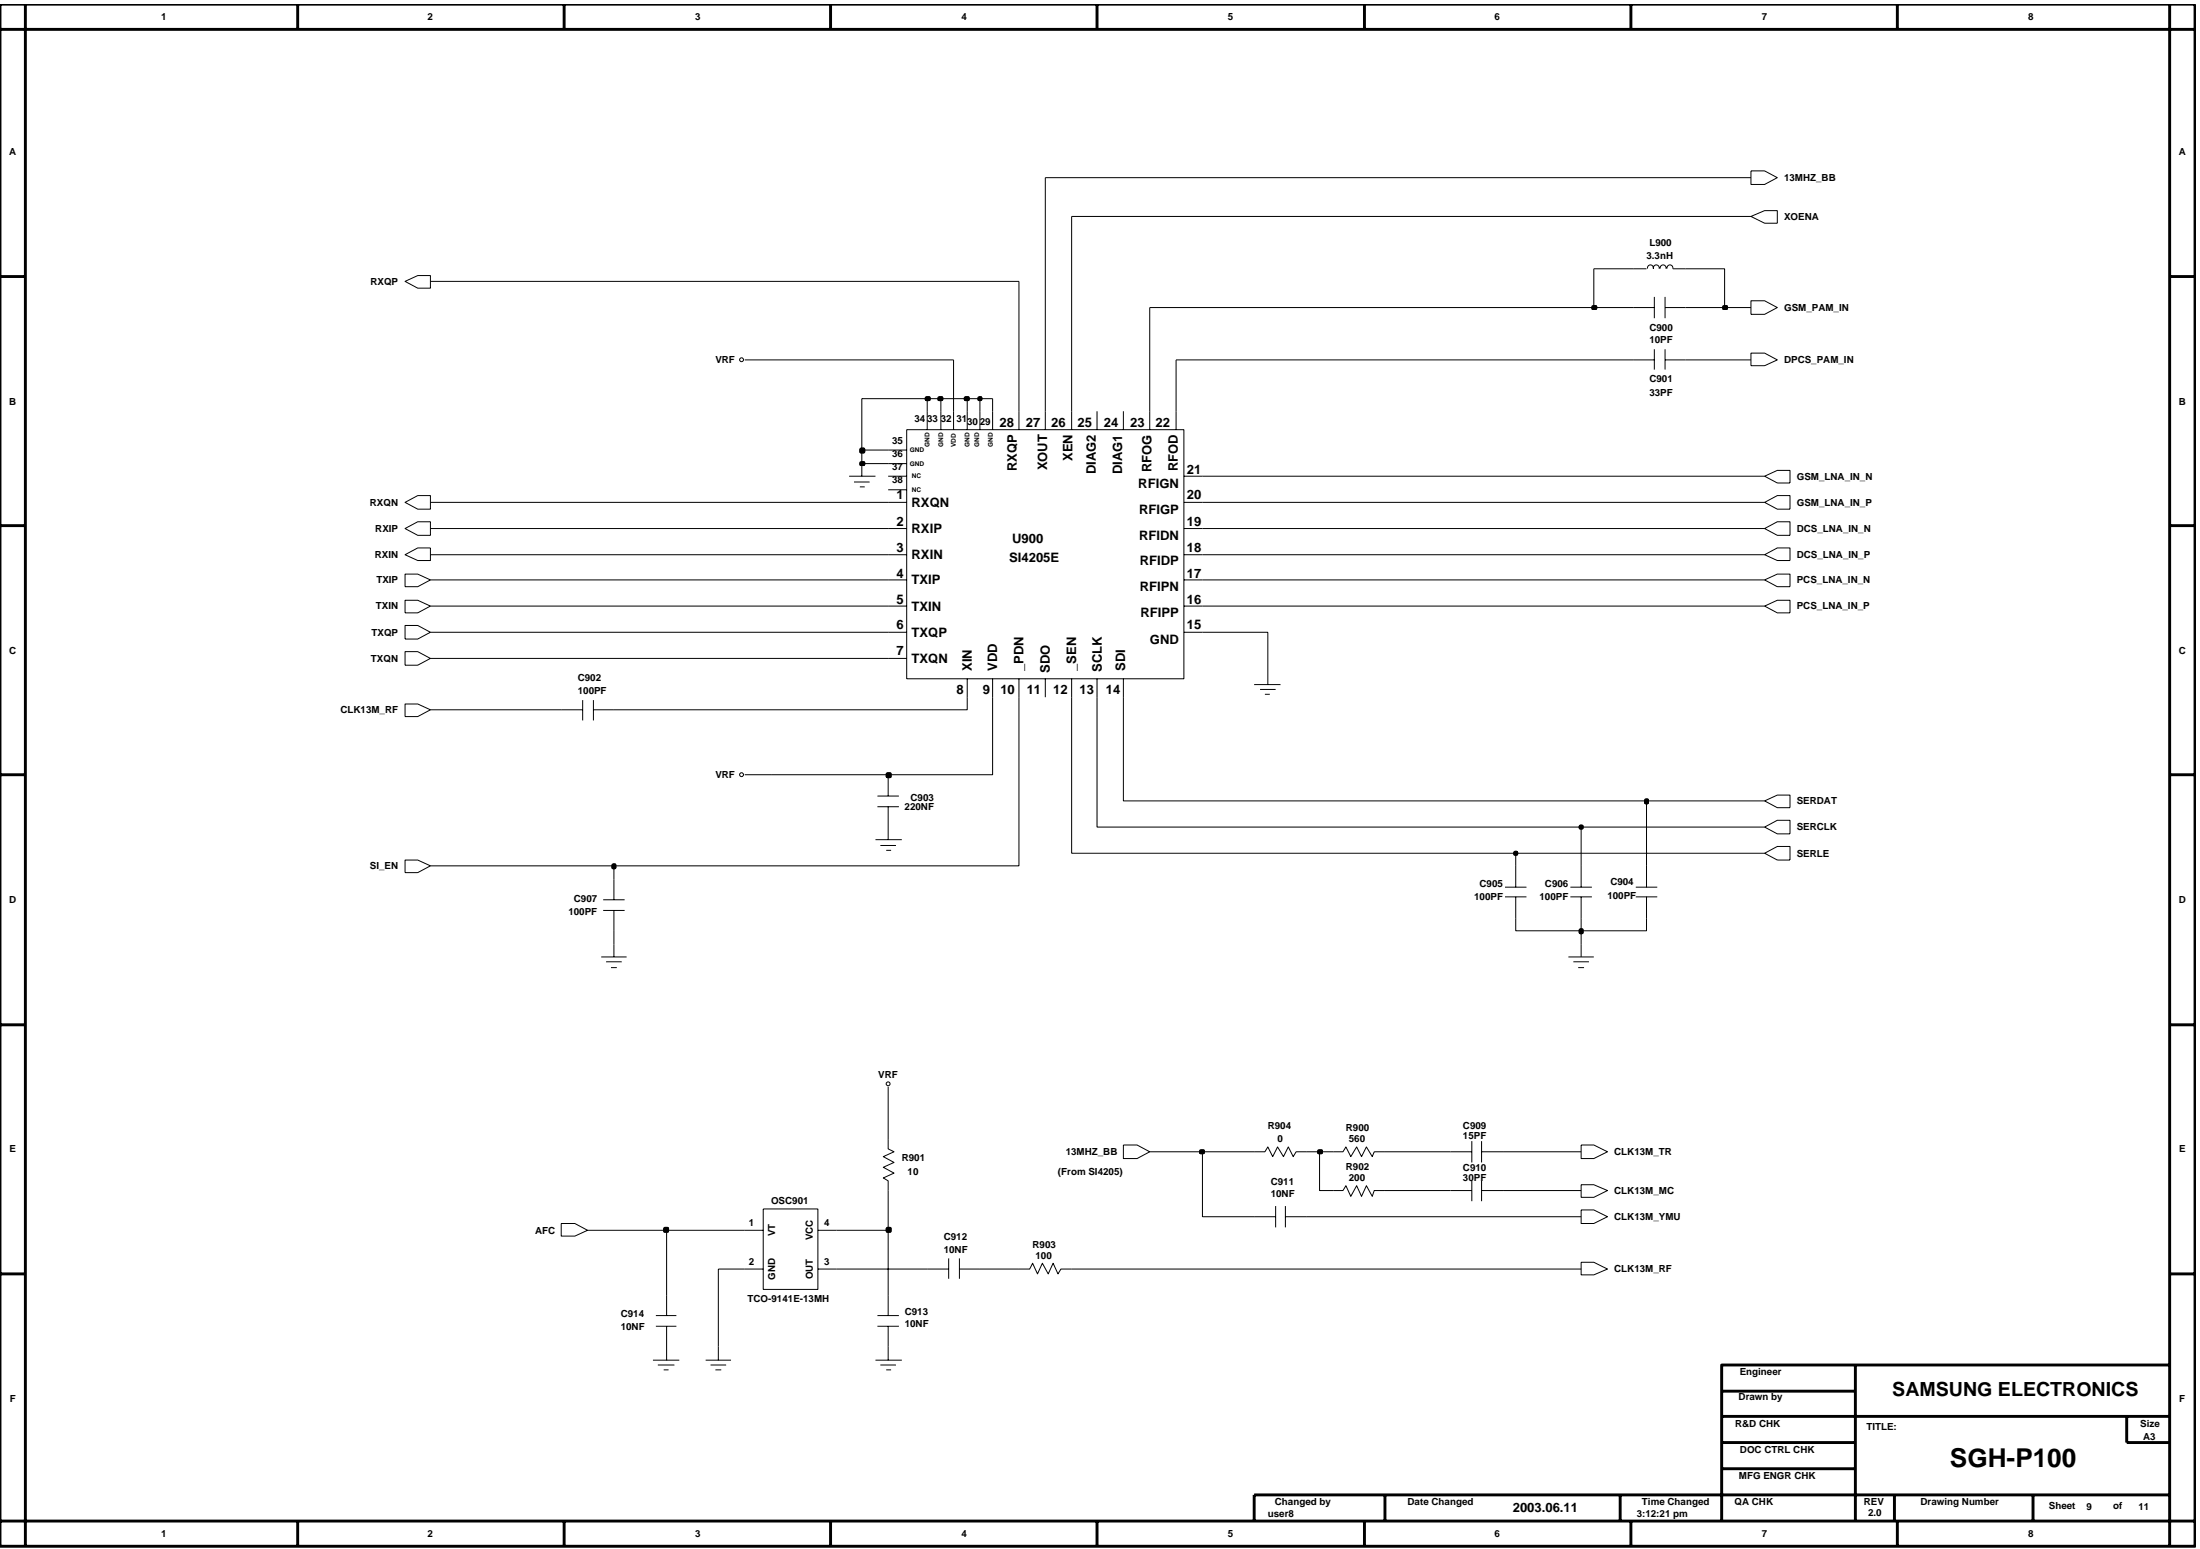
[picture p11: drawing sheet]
<svg xmlns="http://www.w3.org/2000/svg" width="192mm" height="135mm" viewBox="0 0 192 135" stroke-linecap="round" stroke-linejoin="round" font-family="sans-serif">
<g fill="none" stroke="#000" stroke-width=".09">
<path d="M152.7 18.9l1.2-.5h1.1v1.1h-1.1zM152.7 14.9h1.2l1.1 .6-1.1 .6h-1.2zM35.3 24.5l1.1-.5h1.1v1.1h-1.1zM65 31.4h2.3M77.5 39.3h1.6M79.1 37.5h24.2v21.7h-24.2zM80.9 35.9v1.6M82.1 35.9v1.6M83.2 35.9v1.6M84.4 35.9v1.6M85.5 35.9v1.6M86.6 35.9v1.6"/>
<path d="M88.9 35.9v1.6M91.2 35.9v1.6M93.5 35.9v1.6M95.7 35.9v1.6M98 35.9v1.6M100.3 35.9v1.6M102.6 35.9v1.6M142.5 26.8h1.8M142.5 31.4h1.8M142.5 23.4h1.1M143.7 23.4l.1-.2 .2-.1 .2 .1v.2M144.3 25.9v1.9"/>
<path d="M144.3 30.5v1.7M144.7 23.4v-.2l-.2-.1-.2 .1-.1 .2M144.8 23.4l.1-.2 .2-.1 .2 .1v.2M145.2 26.8h1.8M145.2 25.9v1.9M145.2 30.5v1.7M145.2 31.4h1.8M145.4 23.4l.1-.2 .2-.1 .2 .1v.2M145.9 23.4h1.1M152.7 30.8h1.2l1.1 .6-1.1 .5h-1.2zM152.7 26.2h1.2l1.1 .6-1.1 .6h-1.2zM35.3 46.1l1.1-.6h1.1v1.2h-1.1z"/>
<path d="M35.3 52.4h1.1l1.1 .5-1.1 .6h-1.1zM35.3 50.1h1.1l1.1 .5-1.1 .6h-1.1zM35.3 43.8l1.1-.6h1.1v1.2h-1.1zM35.3 48.4l1.1-.6h1.1v1.1h-1.1zM35.3 56.8h1.1l1.1 .6-1.1 .6h-1.1zM35.3 54.6h1.1l1.1 .5-1.1 .6h-1.1zM74.1 41.5h2.3M74.5 42h1.4M75 42.5h.4M75.2 40.4v1.1M77.5 41.5h1.6M77.5 57.4h1.6"/>
<path d="M77.5 55.1h1.6M77.5 52.9h1.6M77.5 50.6h1.6M77.5 48.4h1.6M77.5 46.1h1.6M77.5 43.8h1.6M77.5 42.7h1.6M77.5 40.4h1.6M84.4 59.2v1.6M86.6 59.2v1.6M88.9 59.2v1.6M91.2 59.2v1.6"/>
<path d="M93.5 59.2v1.6M95.7 59.2v1.6M98 59.2v1.6M103.3 41.5h1.6M103.3 55.1h1.6M103.3 52.9h1.6M103.3 50.6h1.6M103.3 48.4h1.6M103.3 46.1h1.6M103.3 43.8h1.6M109.4 59.7h2.3M110.6 58.5v1.2"/>
<path d="M153.9 48.4l1.1-.6h1.1v1.1h-1.1zM153.9 46.1l1.1-.6h1.1v1.2h-1.1zM153.9 43.8l1.1-.6h1.1v1.2h-1.1zM153.9 41.5l1.1-.5h1.1v1.1h-1.1zM153.9 50.6l1.1-.5h1.1v1.1h-1.1zM153.9 52.9l1.1-.5h1.1v1.1h-1.1zM35.3 75h1.1l1.1 .5-1.1 .6h-1.1zM35.3 61.4h1.1l1.1 .5-1.1 .6h-1.1zM49 61.9h1.8M50.8 61.1v1.7M51.8 61.9h1.8M51.8 61.1v1.7"/>
<path d="M52.6 79.4h1.9M52.6 78.5h1.9M53.6 76.7v1.8M53.6 79.4v1.8M65 67.6h2.3M76.4 73.2h2.3M76.5 70.4h1.9M76.5 69.4h1.9M76.8 73.7h1.4M77.3 74.2h.4M77.5 67.6v1.8M77.5 70.4v2.8"/>
<path d="M109.9 60.1h1.4M110.3 60.6h.5M131.3 78.2h1.9M131.3 77.4h1.9M132.2 75.5v1.9M132.2 78.2v1.9M137 78.2h1.9M137 77.4h1.9M137.9 75.5v1.9M137.9 78.2v1.9M142.7 78.2h1.9M142.7 77.4h1.9"/>
<path d="M143.6 75.5v1.9M143.6 78.2v1.9M153.9 74.4l1.1-.6h1.1v1.2h-1.1zM153.9 72.1l1.1-.5h1.1v1.1h-1.1zM153.9 69.9l1.1-.5h1.1v1.1h-1.1zM52.4 83.5h2.3M52.9 83.9h1.3M53.3 84.4h.5M53.6 82.4v1.1M77.5 99.4v.8l.5 .3-.9 .4 .9 .5-.9 .4 .9 .5-.9 .4 .4 .3v.8M77.5 94.8v2.3M98 99.9h1.2l1.1 .6-1.1 .6h-1.2z"/>
<path d="M128.4 99.5v1.9M129.2 99.5v1.9M136.8 83.5h2.2M137.2 83.9h1.4M137.7 84.4h.5M137.9 99.9h1.1l1.2 .6-1.2 .6h-1.1zM137.9 82.4v1.1M49 106.7h1.1l1.2 .6-1.2 .5h-1.1zM51.3 107.3h6.9v7.5M57 118.6h2.3M57.2 114.8h1.8M57.2 115.7h1.8"/>
<path d="M57.4 119.1h1.4M57.9 119.5h.4M58.2 115.7v2.9M61.6 118.6h2.2M62 119.1h1.3M62.4 119.5h.5M65 107.3h1.6M66.6 105.5h4.7v7h-4.7zM66.6 110.7h-3.9v7.9M71.3 107.3h1.7M71.3 110.7h11.5M76.4 118.6h2.3"/>
<path d="M76.5 114.8h1.9M76.5 115.7h1.9M76.8 119.1h1.4M77.3 119.5h.4M77.5 107.3v7.5M77.5 115.7v2.9M82.8 109.8v1.7M83.7 110.7h6.1l.3-.5 .4 .9 .4-.9 .5 .9 .5-.9 .4 .9 .2-.4h45.4M83.7 109.8v1.7M109.4 100.5h.9l.3-.5 .4 .9 .4-.9 .6 .9 .4-.9 .4 .9 .3-.4h.9M109.4 106.1h1.9M111.3 105.2v1.9"/>
<path d="M112.1 106.1h1.9M112.1 105.2v1.9M116.3 100.5h.9l.2-.5 .4 .9 .5-.9 .5 .9 .4-.9 .5 .9 .2-.4h.9M116.3 103.8h.9l.2-.4 .4 1 .5-1 .5 1 .4-1 .5 1 .2-.6h.9M126.5 103.8h1.9M126.5 100.5h1.9M128.4 103v1.8M129.2 103.8h1.9M129.2 103v1.8M129.2 100.5h1.9M137.9 110.1h1.1l1.2 .6-1.2 .5h-1.1zM137.9 105.5h1.1l1.2 .6-1.2 .6h-1.1z"/>
<path d="M137.9 103.3h1.1l1.2 .5-1.2 .6h-1.1z"/>
<circle cx="64.7" cy="31.4" r=".17"/>
<circle cx="64.7" cy="67.6" r=".17"/>
<circle cx="77.5" cy="94.5" r=".17"/>
</g>
<path d="M58 107.1h.2v.3h-.2z" fill-rule="evenodd" fill="#c2c2c2" stroke="#000" stroke-width=".25"/>
<path d="M58 107.1h.2v.3h-.2z" fill="none" stroke="#000" stroke-width=".25"/>
<path d="M58.2 107.3h6.8M73 107.3h4.5" fill="none" stroke="#000" stroke-width=".09"/>
<path d="M77.4 107.1h.2v.3h-.2z" fill-rule="evenodd" fill="#c2c2c2" stroke="#000" stroke-width=".25"/>
<path d="M77.4 107.1h.2v.3h-.2z" fill="none" stroke="#000" stroke-width=".25"/>
<path d="M77.5 103.8v3.5M100.3 100.5h4.6v5.6h4.5M114 106.1h23.9M115.1 100.5v3.3h1.2M120.8 103.8h5.7M131.1 103.8h6.8" fill="none" stroke="#000" stroke-width=".09"/>
<path d="M104.7 100.4h.3v.2h-.3z" fill-rule="evenodd" fill="#c2c2c2" stroke="#000" stroke-width=".25"/>
<path d="M104.7 100.4h.3v.2h-.3z" fill="none" stroke="#000" stroke-width=".25"/>
<path d="M104.9 100.5h4.5M114 100.5h1.1" fill="none" stroke="#000" stroke-width=".09"/>
<path d="M115 100.4h.3v.2h-.3z" fill-rule="evenodd" fill="#c2c2c2" stroke="#000" stroke-width=".25"/>
<path d="M115 100.4h.3v.2h-.3z" fill="none" stroke="#000" stroke-width=".25"/>
<path d="M53.6 81.2v1.2M77.5 97.1v2.3M132.2 80.1v1.1h5.7v1.2M115.1 100.5h1.2M120.8 100.5h5.7M131.1 100.5h6.8" fill="none" stroke="#000" stroke-width=".09"/>
<path d="M137.8 81.1h.2v.3h-.2z" fill-rule="evenodd" fill="#c2c2c2" stroke="#000" stroke-width=".25"/>
<path d="M137.8 81.1h.2v.3h-.2z" fill="none" stroke="#000" stroke-width=".25"/>
<path d="M37.5 75.5h16.1v1.2M137.9 80.1v1.1h5.7v-1.1" fill="none" stroke="#000" stroke-width=".09"/>
<path d="M53.5 75.4h.1v.3h-.1z" fill-rule="evenodd" fill="#c2c2c2" stroke="#000" stroke-width=".25"/>
<path d="M53.5 75.4h.1v.3h-.1z" fill="none" stroke="#000" stroke-width=".25"/>
<path d="M88.9 60.8v14.7h-35.3M93.5 60.8v13.6h38.7v1.1M137.9 72.1v3.4M143.6 69.9v5.6" fill="none" stroke="#000" stroke-width=".09"/>
<path d="M132.1 74.3h.2v.2h-.2z" fill-rule="evenodd" fill="#c2c2c2" stroke="#000" stroke-width=".25"/>
<path d="M132.1 74.3h.2v.2h-.2z" fill="none" stroke="#000" stroke-width=".25"/>
<path d="M95.7 60.8v11.3h42.2M132.2 74.4h21.7" fill="none" stroke="#000" stroke-width=".09"/>
<path d="M137.8 72.1h.2v.1h-.2z" fill-rule="evenodd" fill="#c2c2c2" stroke="#000" stroke-width=".25"/>
<path d="M137.8 72.1h.2v.1h-.2z" fill="none" stroke="#000" stroke-width=".25"/>
<path d="M98 60.8v9.1h45.6M137.9 72.1h16" fill="none" stroke="#000" stroke-width=".09"/>
<path d="M143.5 69.8h.2v.2h-.2z" fill-rule="evenodd" fill="#c2c2c2" stroke="#000" stroke-width=".25"/>
<path d="M143.5 69.8h.2v.2h-.2z" fill="none" stroke="#000" stroke-width=".25"/>
<path d="M67.3 67.6h10.2M143.6 69.9h10.3" fill="none" stroke="#000" stroke-width=".09"/>
<path d="M77.4 67.5h.2v.2h-.2z" fill-rule="evenodd" fill="#c2c2c2" stroke="#000" stroke-width=".25"/>
<path d="M77.4 67.5h.2v.2h-.2z" fill="none" stroke="#000" stroke-width=".25"/>
<g fill="none" stroke="#000" stroke-width=".09">
<path d="M37.5 57.4h40M37.5 55.1h40M37.5 52.9h40M37.5 50.6h40M37.5 48.4h40M37.5 46.1h40M37.5 43.8h40M104.9 55.1h5.7v3.4M104.9 52.9h49M104.9 50.6h49M104.9 48.4h49M104.9 46.1h49"/>
<path d="M104.9 43.8h49M104.9 41.5h49M37.5 61.9h11.5M84.4 60.8v1.1h-30.8M86.6 60.8v6.8h-9.1"/>
</g>
<path d="M75.1 40.4h.2v.1h-.2z" fill-rule="evenodd" fill="#c2c2c2" stroke="#000" stroke-width=".25"/>
<path d="M75.1 40.4h.2v.1h-.2z" fill="none" stroke="#000" stroke-width=".25"/>
<path d="M75.2 39.3v1.1h2.3" fill="none" stroke="#000" stroke-width=".09"/>
<path d="M75.1 39.2h.2v.2h-.2z" fill-rule="evenodd" fill="#c2c2c2" stroke="#000" stroke-width=".25"/>
<path d="M75.1 39.2h.2v.2h-.2z" fill="none" stroke="#000" stroke-width=".25"/>
<path d="M91.2 15.5v20.4M93.5 18.9v17M80.9 35.9v-1.1h-5.7v4.5h2.3M82.1 34.8v1.1M83.2 31.4v4.5M84.4 34.8v1.1M85.5 34.8v1.1M86.6 34.8v1.1M88.9 24.5v11.4M100.3 26.8v9.1M102.6 31.4v4.5" fill="none" stroke="#000" stroke-width=".09"/>
<path d="M80.8 34.7h.3v.2h-.3z" fill-rule="evenodd" fill="#c2c2c2" stroke="#000" stroke-width=".25"/>
<path d="M80.8 34.7h.3v.2h-.3z" fill="none" stroke="#000" stroke-width=".25"/>
<path d="M80.9 34.8h1.2" fill="none" stroke="#000" stroke-width=".09"/>
<path d="M81.9 34.7h.3v.2h-.3z" fill-rule="evenodd" fill="#c2c2c2" stroke="#000" stroke-width=".25"/>
<path d="M81.9 34.7h.3v.2h-.3z" fill="none" stroke="#000" stroke-width=".25"/>
<path d="M82.1 34.8h2.3" fill="none" stroke="#000" stroke-width=".09"/>
<path d="M84.2 34.7h.3v.2h-.3z" fill-rule="evenodd" fill="#c2c2c2" stroke="#000" stroke-width=".25"/>
<path d="M84.2 34.7h.3v.2h-.3z" fill="none" stroke="#000" stroke-width=".25"/>
<path d="M84.4 34.8h1.1" fill="none" stroke="#000" stroke-width=".09"/>
<path d="M85.4 34.7h.2v.2h-.2z" fill-rule="evenodd" fill="#c2c2c2" stroke="#000" stroke-width=".25"/>
<path d="M85.4 34.7h.2v.2h-.2z" fill="none" stroke="#000" stroke-width=".25"/>
<path d="M67.3 31.4h15.9M85.5 34.8h1.1M100.3 26.8h38.7M102.6 31.4h39.9M147 31.4h5.7" fill="none" stroke="#000" stroke-width=".09"/>
<path d="M138.9 26.7h.3v.2h-.3z" fill-rule="evenodd" fill="#c2c2c2" stroke="#000" stroke-width=".25"/>
<path d="M138.9 26.7h.3v.2h-.3z" fill="none" stroke="#000" stroke-width=".25"/>
<path d="M139 23.4v3.4h3.5M147 26.8h3.4" fill="none" stroke="#000" stroke-width=".09"/>
<path d="M150.4 26.7h.2v.2h-.2z" fill-rule="evenodd" fill="#c2c2c2" stroke="#000" stroke-width=".25"/>
<g fill="none" stroke="#000" stroke-width=".25">
<path d="M0 .4h191.5v134.5h-191.5zM0 2.6h191.5M2.2 .4v134.5M26 .4v2.2M49.2 .4v2.2M72.5 .4v2.2M95.7 .4v2.2M119 .4v2.2M142.3 .4v2.2M165.5 .4v2.2M189.3 .4v134.5M0 24.1h2.2"/>
<path d="M150.4 26.7h.2v.2h-.2zM189.3 24.1h2.2M0 45.8h2.2M189.3 45.8h2.2M0 67.6h2.2M189.3 67.6h2.2M0 89.4h2.2M189.3 89.4h2.2M0 111.1h2.2M161.8 119.1v13.6M189.3 119.1h-39.1v13.6M189.3 111.1h2.2"/>
<path d="M0 132.7h191.5M26 132.7v2.2M49.2 132.7v2.2M72.5 132.7v2.2M95.7 132.7v2.2M119 132.7v2.2M120.8 130.4v2.3M141.3 130.4v2.3M142.3 132.7v2.2M150.2 121.3h11.6M150.2 123.5h39.1M150.2 125.8h11.6"/>
<path d="M150.2 128.1h11.6M165.3 130.4v2.3M165.5 132.7v2.2M177.3 130.4v2.3M185.5 123.5v2.3h3.8M189.3 130.4h-79.9v2.3"/>
</g>
<path d="M91.2 15.5h61.5M93.5 18.9h59.2M37.5 24.5h51.4M139 23.4h3.5M147 23.4h3.4v3.4h2.3" fill="none" stroke="#000" stroke-width=".09"/>
<text font-size="2.3" x="170.1" y="127.9">SGH-P100</text>
<text font-size="1.7" x="165.1" y="121.8">SAMSUNG ELECTRONICS</text>
<g font-size="1.1">
<text x="87.2" y="37.2">28</text>
<text x="88.7" y="41.1" transform="rotate(-90 88.7 41.1)">RXQP</text>
<text x="89.5" y="37.2">27</text>
<text x="91.3" y="41" transform="rotate(-90 91.3 41)">XOUT</text>
<text x="91.7" y="37.2">26</text>
<text x="93.5" y="40.2" transform="rotate(-90 93.5 40.2)">XEN</text>
<text x="94" y="37.2">25</text>
<text x="95.6" y="41.4" transform="rotate(-90 95.6 41.4)">DIAG2</text>
<text x="96.3" y="37.2">24</text>
<text x="97.9" y="41.4" transform="rotate(-90 97.9 41.4)">DIAG1</text>
<text x="98.6" y="37.2">23</text>
<text x="100.4" y="41.2" transform="rotate(-90 100.4 41.2)">RFOG</text>
<text x="100.8" y="37.2">22</text>
<text x="102.7" y="41.1" transform="rotate(-90 102.7 41.1)">RFOD</text>
<text x="103.5" y="41.4">21</text>
<text x="78.2" y="43.6">1</text>
<text x="78.2" y="45.8">2</text>
<text x="79.5" y="44.2">RXQN</text>
<text x="79.5" y="46.5">RXIP</text>
<text x="88.3" y="47.3">U900</text>
<text x="99.3" y="42.5">RFIGN</text>
<text x="99.4" y="44.8">RFIGP</text>
<text x="99.4" y="47.1">RFIDN</text>
<text x="103.5" y="45.8">19</text>
<text x="103.5" y="43.6">20</text>
<text x="78.2" y="52.7">5</text>
<text x="78.2" y="50.4">4</text>
<text x="78.2" y="48.1">3</text>
<text x="79.5" y="53.3">TXIN</text>
<text x="79.5" y="51">TXIP</text>
<text x="79.5" y="48.8">RXIN</text>
<text x="88" y="49">SI4205E</text>
<text x="99.4" y="49.3">RFIDP</text>
<text x="99.4" y="51.6">RFIPN</text>
<text x="99.5" y="53.9">RFIPP</text>
<text x="103.5" y="48.1">18</text>
<text x="103.5" y="50.4">17</text>
<text x="103.5" y="52.7">16</text>
<text x="78.2" y="54.9">6</text>
<text x="78.2" y="57.2">7</text>
<text x="79.5" y="55.5">TXQP</text>
<text x="79.5" y="57.8">TXQN</text>
<text x="84.8" y="58.5" transform="rotate(-90 84.8 58.5)">XIN</text>
<text x="87" y="58.5" transform="rotate(-90 87 58.5)">VDD</text>
<text x="89.3" y="58.5" transform="rotate(-90 89.3 58.5)">_PDN</text>
<text x="91.6" y="58.7" transform="rotate(-90 91.6 58.7)">SDO</text>
<text x="93.9" y="58.5" transform="rotate(-90 93.9 58.5)">_SEN</text>
<text x="96.1" y="58.6" transform="rotate(-90 96.1 58.6)">SCLK</text>
<text x="98.1" y="58.5" transform="rotate(-90 98.1 58.5)">SDI</text>
<text x="100.3" y="56.1">GND</text>
<text x="103.5" y="54.9">15</text>
<text x="83.4" y="60.6">8</text>
<text x="85.7" y="60.6">9</text>
<text x="87.3" y="60.6">10</text>
<text x="89.6" y="60.6">11</text>
<text x="91.9" y="60.6">12</text>
<text x="94.2" y="60.6">13</text>
<text x="96.5" y="60.6">14</text>
<text x="132" y="131.9">2003.06.11</text>
</g>
<g font-size=".9">
<text x="67.6" y="107.8" transform="rotate(-90 67.6 107.8)">VT</text>
<text x="67.6" y="111.6" transform="rotate(-90 67.6 111.6)">GND</text>
<text x="70.9" y="111.6" transform="rotate(-90 70.9 111.6)">OUT</text>
<text x="70.9" y="108.2" transform="rotate(-90 70.9 108.2)">VCC</text>
</g>
<g font-size=".8">
<text x="14.1" y="1.8">1</text>
<text x="37.3" y="1.8">2</text>
<text x="60.6" y="1.8">3</text>
<text x="83.9" y="1.8">4</text>
<text x="107.1" y="1.8">5</text>
<text x="130.4" y="1.8">6</text>
<text x="153.7" y="1.8">7</text>
<text x="176.9" y="1.8">8</text>
<text x=".8" y="13.5">A</text>
<text x="155.6" y="15.8">13MHZ_BB</text>
<text x="190.1" y="13.5">A</text>
<text x="143.6" y="22.6">3.3nH</text>
<text x="143.9" y="21.5">L900</text>
<text x="155.6" y="19.2">XOENA</text>
<text x="32.3" y="24.8">RXQP</text>
<text x="143.9" y="28.8">C900</text>
<text x="143.9" y="29.9">10PF</text>
<text x="155.6" y="27.1">GSM_PAM_IN</text>
<text x=".8" y="35.3">B</text>
<text x="62.4" y="31.7">VRF</text>
<text x="143.9" y="33.3">C901</text>
<text x="143.9" y="34.5">33PF</text>
<text x="155.6" y="31.7">DPCS_PAM_IN</text>
<text x="190.1" y="35.3">B</text>
<text x="77.8" y="38.7">35</text>
<text x="77.8" y="39.8">36</text>
<text x="77.8" y="41">37</text>
<text x="79.8" y="36.8">34</text>
<text x="80.9" y="36.8">33</text>
<text x="82.1" y="36.8">32</text>
<text x="83.4" y="36.8">31</text>
<text x="84.4" y="37">30</text>
<text x="85.5" y="37">29</text>
<text x="156.7" y="41.8">GSM_LNA_IN_N</text>
<text x="32.3" y="44.1">RXQN</text>
<text x="32.7" y="46.4">RXIP</text>
<text x="77.8" y="42.1">38</text>
<text x="156.7" y="44.1">GSM_LNA_IN_P</text>
<text x="156.7" y="46.4">DCS_LNA_IN_N</text>
<text x="32.7" y="48.7">RXIN</text>
<text x="32.8" y="53.2">TXIN</text>
<text x="32.8" y="50.9">TXIP</text>
<text x="156.7" y="50.9">PCS_LNA_IN_N</text>
<text x="156.7" y="48.7">DCS_LNA_IN_P</text>
<text x="156.7" y="53.2">PCS_LNA_IN_P</text>
<text x=".8" y="57">C</text>
<text x="32.4" y="57.7">TXQN</text>
<text x="32.4" y="55.4">TXQP</text>
<text x="50.4" y="59.4">C902</text>
<text x="190.1" y="57">C</text>
<text x="29.7" y="62.2">CLK13M_RF</text>
<text x="50.4" y="60.6">100PF</text>
<text x="62.4" y="67.9">VRF</text>
<text x="78.9" y="70.7">220NF</text>
<text x="79.4" y="69.9">C903</text>
<text x="156.7" y="70.2">SERDAT</text>
<text x="32.3" y="75.8">SI_EN</text>
<text x="129.1" y="77.4">C905</text>
<text x="134.8" y="77.4">C906</text>
<text x="140.5" y="77.2">C904</text>
<text x="156.7" y="74.7">SERLE</text>
<text x="156.7" y="72.4">SERCLK</text>
<text x=".8" y="78.8">D</text>
<text x="49.6" y="79.8">100PF</text>
<text x="50.1" y="78.6">C907</text>
<text x="128.6" y="78.5">100PF</text>
<text x="134.3" y="78.5">100PF</text>
<text x="140.2" y="78.4">100PF</text>
<text x="190.1" y="78.8">D</text>
<text x="76.6" y="94">VRF</text>
<text x=".8" y="100.5">E</text>
<text x="78.7" y="101.3">R901</text>
<text x="93" y="100.8">13MHZ_BB</text>
<text x="110.6" y="98.5">R904</text>
<text x="111.4" y="99.6">0</text>
<text x="117.4" y="98.7">R900</text>
<text x="117.7" y="99.6">560</text>
<text x="127.6" y="98.5">C909</text>
<text x="127.6" y="99.4">15PF</text>
<text x="140.8" y="100.8">CLK13M_TR</text>
<text x="190.1" y="100.5">E</text>
<text x="46.7" y="107.6">AFC</text>
<text x="65.3" y="107">1</text>
<text x="67.3" y="105">OSC901</text>
<text x="71.9" y="107">4</text>
<text x="79.2" y="102.5">10</text>
<text x="92.3" y="102.5">(From SI4205)</text>
<text x="110.8" y="104.4">10NF</text>
<text x="110.8" y="103.3">C911</text>
<text x="117.4" y="102.1">R902</text>
<text x="117.7" y="103">200</text>
<text x="127.6" y="102.1">C910</text>
<text x="127.6" y="103">30PF</text>
<text x="140.8" y="104.1">CLK13M_MC</text>
<text x="140.8" y="106.4">CLK13M_YMU</text>
<text x="65.2" y="113.5">TCO-9141E-13MH</text>
<text x="65.3" y="110.4">2</text>
<text x="71.9" y="110.4">3</text>
<text x="82.3" y="109.3">10NF</text>
<text x="82.3" y="108.2">C912</text>
<text x="90.1" y="108.8">R903</text>
<text x="90.3" y="109.8">100</text>
<text x="140.8" y="111">CLK13M_RF</text>
<text x="54.1" y="116">10NF</text>
<text x="54.1" y="114.9">C914</text>
<text x="78.9" y="115.8">10NF</text>
<text x="78.9" y="114.7">C913</text>
<text x="151.8" y="120">Engineer</text>
<text x=".8" y="122.3">F</text>
<text x="151.4" y="124.4">R&amp;D CHK</text>
<text x="151.7" y="122.2">Drawn by</text>
<text x="162.8" y="124.8">TITLE:</text>
<text x="186.7" y="124.4">Size</text>
<text x="187" y="125.6">A3</text>
<text x="190.1" y="122.3">F</text>
<text x="111.2" y="131.3">Changed by</text>
<text x="122.8" y="131.3">Date Changed</text>
<text x="143.2" y="131.3">Time Changed</text>
<text x="151.3" y="131.3">QA CHK</text>
<text x="151.7" y="129">MFG ENGR CHK</text>
<text x="151.8" y="126.7">DOC CTRL CHK</text>
<text x="162.6" y="131.3">REV</text>
<text x="167.5" y="131.3">Drawing Number</text>
<text x="178.7" y="131.6">Sheet</text>
<text x="182" y="131.7">9</text>
<text x="184.3" y="131.6">of</text>
<text x="186.5" y="131.7">11</text>
<text x="14.1" y="134.1">1</text>
<text x="37.3" y="134.1">2</text>
<text x="60.6" y="134.1">3</text>
<text x="83.9" y="134.1">4</text>
<text x="107.1" y="134.1">5</text>
<text x="110.6" y="132.3">user8</text>
<text x="130.4" y="134.1">6</text>
<text x="142.8" y="132.3">3:12:21 pm</text>
<text x="153.7" y="134.1">7</text>
<text x="163" y="132.2">2.0</text>
<text x="176.9" y="134.1">8</text>
</g>
<g font-size=".6">
<text x="79.4" y="39.4">GND</text>
<text x="79.4" y="40.6">GND</text>
<text x="79.5" y="41.7">NC</text>
<text x="81.1" y="39" transform="rotate(-90 81.1 39)">GND</text>
<text x="82.3" y="39" transform="rotate(-90 82.3 39)">GND</text>
<text x="83.4" y="39" transform="rotate(-90 83.4 39)">VDD</text>
<text x="84.6" y="39" transform="rotate(-90 84.6 39)">GND</text>
<text x="85.4" y="39" transform="rotate(-90 85.4 39)">GND</text>
<text x="86.6" y="39" transform="rotate(-90 86.6 39)">GND</text>
<text x="79.5" y="42.9">NC</text>
</g>
</svg>
